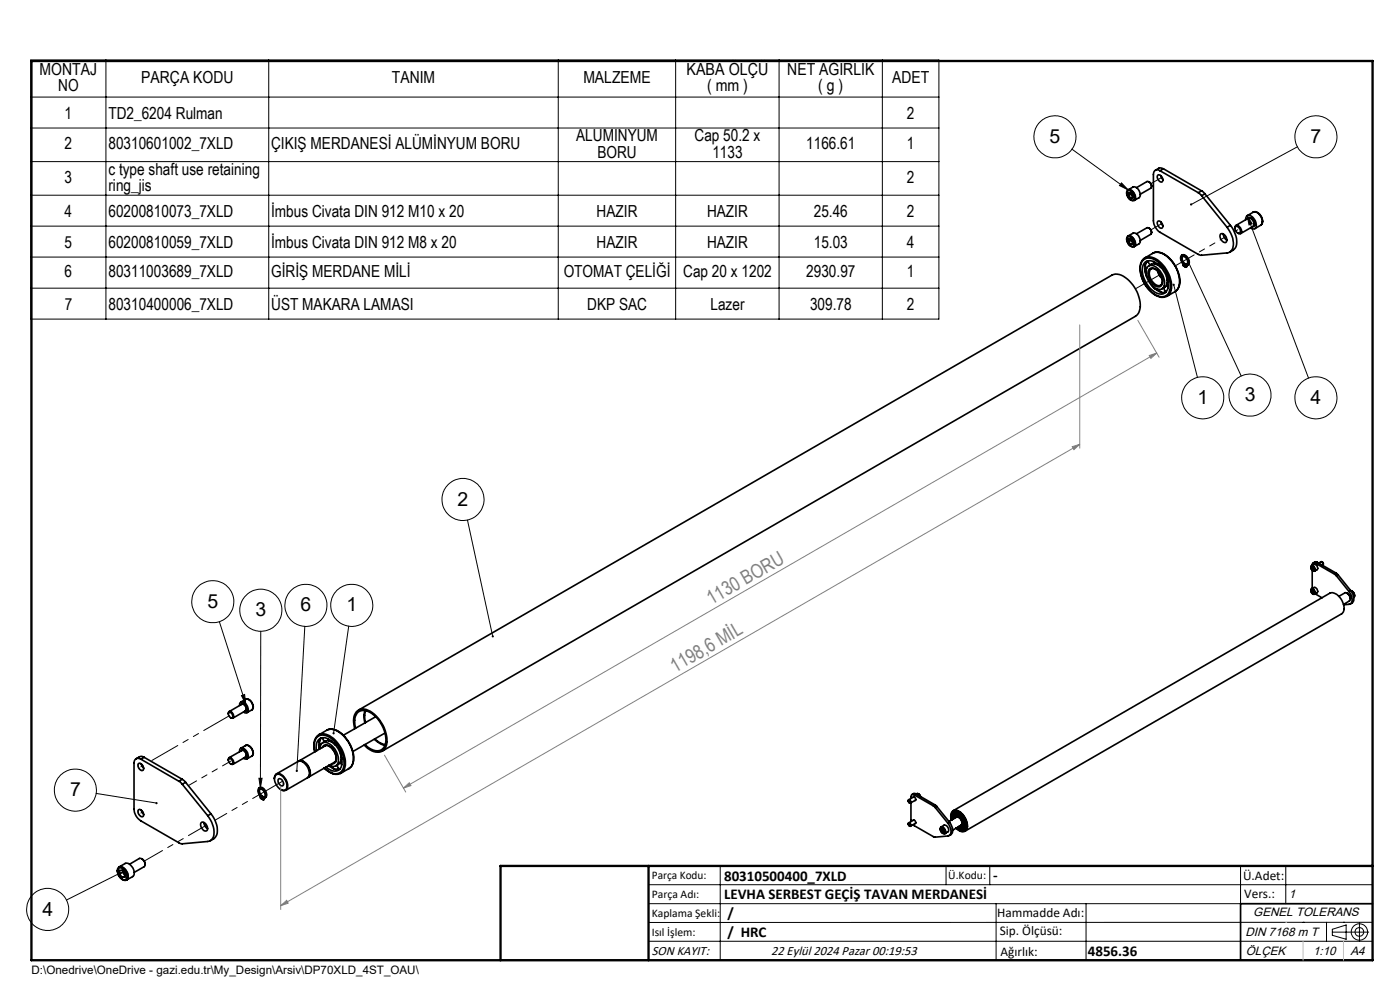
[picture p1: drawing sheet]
<svg xmlns="http://www.w3.org/2000/svg" width="297mm" height="210mm" viewBox="0 0 297 210" stroke-linecap="round" stroke-linejoin="round" font-family="sans-serif">
<g fill="none" stroke="#000" stroke-width=".35">
<path d="M243.7 38.6l.5 .4 .1 .5M244.3 39.5a1.01 1.01 0 0 0-1-1l-2.2 1.3M244.3 39.5l-.2 .4-2.2 1.3M245.7 37.1a.97 .97 0 0 1 .8 1.5 1.05 1.05 0 0 1-.8-1.5zM246.1 36.2a.86 .86 0 0 0-1-.1 .86 .86 0 0 0-.4 .9v9.8a3.2 3.2 0 0 0 1.4 2.5l8.6 4.8 5.6-.5a1.87 1.87 0 0 0 1.3-2.6l-.5-1.4-.8-1.4M246.1 36.2l8.1 4.7M246.2 37.2l.5 .9M246.8 35.8l-.8-.2-.9 .5M246.8 35.8l-.7 .4M246.8 35.8l8.1 4.7M239.2 50.3a1.25 1.25 0 0 1 1.4 1.6 .6 .6 0 0 1-.5 .4 .6 .6 0 0 1-.6-.4l-.5-1zM239.2 40.5a1.26 1.26 0 0 1 1.4 1.6 .69 .69 0 0 1-.7 .4 .69 .69 0 0 1-.5-.6l-.4-.8z"/>
<path d="M239.3 50.1h.1M239.3 50.1l1-.6a1.49 1.49 0 0 1 1.5 2l-1.2 .8M239.3 40.3l1-.6a1.52 1.52 0 0 1 1.4 2.2l-1.1 .6M239.3 50.1a1.52 1.52 0 0 1 1.3 2.2M239.3 40.2a1.52 1.52 0 0 1 1.4 2.3h-.1M239.3 40.2v.1M239.4 50.1a1.44 1.44 0 0 0 .8 2.3l.4-.1M239.4 40.2a1.44 1.44 0 0 0 .8 2.4l.4-.1M239.4 51.3v-.6h.5l.4 .5v.6h-.4M239.4 41.5v-.6h.5l.4 .5v.6h-.4M239.4 51.3l.5 .5M239.4 41.5l.5 .5"/>
<path d="M240 41.1v.1M240 50.9v.1M240 51l-.6 .3M240 51l.2 .2M240 41.2l-.6 .3M240 41.2l.2 .2M240 50.9l.2 .3M240 41.1l.2 .3M240.2 51.2l.1 .1zM240.2 41.4h.1M240.3 51.6l-.4 .2M240.3 41.8l-.4 .2"/>
<path d="M242.5 55.2a2.35 2.35 0 0 1 3.2 .4 6.5 6.5 0 0 1 2.3 6.3 2 2 0 0 1-3.1 .5 6.5 6.5 0 0 1-2.8-6.6zM242.9 54.7a2.8 2.8 0 0 0-.9 3.4 6.6 6.6 0 0 0 4.3 5l.8-.1 .5-.2M242.9 57v.4M242.9 54.7a3 3 0 0 1 3.4 1.1 6.5 6.5 0 0 1 2 6.2l-.7 .8M242.9 54.7l1.7-1a2.96 2.96 0 0 1 3.4 1.1 6.4 6.4 0 0 1 2 6.2l-.7 .9-1.7 .9M242.9 55.6a2.6 2.6 0 0 1 3.4 1.1 5.2 5.2 0 0 1 1.3 4.8 1.63 1.63 0 0 1-2.7 .4 5.5 5.5 0 0 1-2.4-5.7zM243 56.3l.3 .6M243 56.2v.1M243 56.3v1.4M243 57.7l.1 .5M243 58l.3 .7M243.2 57.2l-.2 .5"/>
<path d="M243.5 55.3l-.5 1M243.5 56.5a1.7 1.7 0 0 1 2.3 .6 3.8 3.8 0 0 1 1.1 3.7 1.26 1.26 0 0 1-2.1 .2 3.7 3.7 0 0 1-1.5-4.2zM243.6 55.3v.4l.5 .5M243.6 55.5l-.5 .3M243.7 48.4l.5 .5 .1 .4M243.7 57.2a1.25 1.25 0 0 1 2 .3 2.56 2.56 0 0 1 .6 3.1 1.42 1.42 0 0 1-1.9-.6 2.73 2.73 0 0 1-.7-2.8zM244 57.2a.71 .71 0 0 1 1.1-.1 2.43 2.43 0 0 1 1.1 3.4 1.94 1.94 0 0 1-2.1-1.5l-.3-1zM244.2 56.1h.1M244.3 56.1a1.6 1.6 0 0 1 1.8 .4M244.3 56.1l-.6 .3M244.3 49.3a1.01 1.01 0 0 0-1-1l-2.2 1.3M244.3 49.3l-.1 .4-2.3 1.3"/>
<path d="M244.5 53.8a3 3 0 0 1 3.6 1 6.2 6.2 0 0 1 1.9 6.2l-.8 .9M244.7 55.4l.2 .5 .2 .1M245 55.9l-.1 .1M245.6 47a.83 .83 0 0 1 .8 .2 .83 .83 0 0 1 .3 .8l-.1 .3a.91 .91 0 0 1-1.1-1.1zM245.6 57.5l.3 .9 .6 .7M245.6 56l-.2 .1M245.7 57.6l.8 1.3M246 56.3l.2 .3M246.2 56.6l.3 .3M246.2 56.6l.1 .1M246.2 47l.5 .9M247.5 58.7v.2"/>
<path d="M247.5 58.9l.2 .4M247.6 59.1a1.77 1.77 0 0 1-.5 1.8M247.6 59.4v.1M247.8 59.8l-.2 .2M250.7 54.1a1.39 1.39 0 0 1 1.5 1.9l-.3 .3M250.9 54.4a1.23 1.23 0 0 0 .5 1.5M251.3 56a1.21 1.21 0 0 1-.5-1.5 1.07 1.07 0 0 1 1 1.5h-.5M251.3 56l-.1 .5M251.3 56v.5l.3 .2v-.2M251.3 56.5h-.1M251.4 56.3l.1 .2zM251.4 55.9l-.1 .1"/>
<path d="M251.4 55.9v.1M251.5 56h.3M251.5 56h-.2M251.6 56.5l.1-.1a.77 .77 0 0 0 .4-1.2 1.22 1.22 0 0 0-1.5-1 1.86 1.86 0 0 0 .3 1.7l.1 .5 .2 .1M251.7 56.5v.1M251.7 56.5l-.1 .2M251.8 56.4l-.2 .1M251.8 56.4l-.1 .1M251.8 56.3v.1M254.2 40.9l.7 .6M254.9 40.5l.7 .6M254.9 41.5l5.4 6.7"/>
<path d="M254.9 40.5l-.7 .4M255.6 41.1l-.7 .4M255.6 41.1l5.4 6.7M259 49.6a1.22 1.22 0 0 1 1.1 1.8 1.23 1.23 0 0 1-1.1-1.8zM259.5 49.6a1.56 1.56 0 0 0 .8 1.4M261 47.8a4.8 4.8 0 0 1 1 4.8l-1.1 .9M261 47.8l-.7 .4M262 48.4a.53 .53 0 0 1 .3-.6 .53 .53 0 0 1 .7 .3 .83 .83 0 0 1 0 1.5l-.4-.2M262.1 48a.92 .92 0 0 1 .9 .5 .92 .92 0 0 1-.1 1 .99 .99 0 0 1-.8-1.5zM262.2 47.8l2.6-1.5a1.18 1.18 0 0 1 1.1 1.7l-2.7 1.6M264.3 46.6a.79 .79 0 0 1 .4-.9 .79 .79 0 0 1 1 .3 1.75 1.75 0 0 1 .4 2.5l-.4 .1-.4-.2M264.7 46.4a.73 .73 0 0 1 .7-.2 .73 .73 0 0 1 .5 .6 .73 .73 0 0 1 .3 .7 .73 .73 0 0 1-.5 .6"/>
<path d="M265.9 45a1.75 1.75 0 0 1 2 1.8l-.1 .6-.3 .4M265.9 45h.1M265.9 45a1.91 1.91 0 0 1 1.8 2.5l-.2 .3M265.9 45l-1.3 .7M267.5 47.8l-1.3 .7M244.3 60.5l.6 .6M244.7 60.9l.3 .3M245 61.2l.6 .2M245 61.2l1.3 .8M245.9 61.4l.4 .6M246.2 60.5h.1M246.3 62h.1"/>
<path d="M246.3 62h1M246.9 61l.1 .4 .4 .5M247.1 61l-.6 .3M247.1 60.9v.1M247.3 61.8l-.5 .3M247.5 60.4h.1M247.5 60.2l.3 .7M279.1 119.5a.43 .43 0 0 0-.6-.1 .43 .43 0 0 0-.1 .5M279.1 119.5l4 2.3M279.4 119.3l-.2-.1-.6 .2M279.4 119.3l-.3 .2M279.4 119.3l4.1 2.3"/>
<path d="M279.8 119.4l.5-.3 .3 .2 .1 .4M280.5 119.2l.2 .5M280.7 119.7l-.2 .2M278.1 120.2a.56 .56 0 0 1 .7 .2 .56 .56 0 0 1-.1 .7l-.5-.4zM278.2 125.1a.6 .6 0 0 1 .6 .3 .6 .6 0 0 1-.1 .6l-.3-.1a.66 .66 0 0 1-.2-.8zM278.2 124.9h.1M278.2 124.9l.6-.3a.74 .74 0 0 1 .6 1.2l-.5 .2M278.2 120h.1M278.2 120l.6-.3a.74 .74 0 0 1 .6 1.2l-.5 .2M278.2 124.9a.78 .78 0 0 1 .7 1.1M278.2 120a.78 .78 0 0 1 .7 1.1M278.3 124.9a.7 .7 0 0 0-.1 .8 .7 .7 0 0 0 .7 .3"/>
<path d="M278.3 120a.7 .7 0 0 0-.1 .8 .7 .7 0 0 0 .7 .3M278.3 125.5l.3-.2 .1 .2M278.3 120.6v-.2l.2-.1 .2 .3v.3h-.2M278.3 125.5l.2 .3M278.3 120.6l.2 .3M278.4 121v3.8M278.6 120.4l.1 .2M278.6 120.4v.1M278.6 120.5l-.3 .1M278.7 125.5l-.2-.3-.2 .1v.2M278.7 125.5v.3h-.2M278.7 125.7l-.2 .1"/>
<path d="M278.7 120.8l-.2 .1M279 126l1.5 .8M283.1 121.8l.4 .3M283.5 121.6l.3 .3M283.5 122.1l2.7 3.4M283.5 121.6l-.4 .2M283.8 121.9l-.3 .2M283.8 121.9l2.7 3.4M285.7 125.8l-.3-.1-1.4 .8M285.7 125.8a1.19 1.19 0 0 1 .5 1.7l-1.2 .7M285.7 125.8l.1 .1a1.33 1.33 0 0 1 .7 1.1M286.2 125.5a2.06 2.06 0 0 1 .3 2.6l-1.5 .2"/>
<path d="M286.5 125.3a1.93 1.93 0 0 1 .3 2.6l-.3 .2M286.5 125.3l-.3 .2M286.6 125.3a.96 .96 0 0 1 .6 1.4 .99 .99 0 0 0-.6-1.4zM48.4 151.4a.43 .43 0 0 1 .4-.5 .43 .43 0 0 1 .5 .3 .57 .57 0 0 1 .3 .6 .57 .57 0 0 1-.5 .5l-.2-.1M48.5 151.1a.68 .68 0 0 1 .8 .4 .68 .68 0 0 1-.2 .8 .86 .86 0 0 1-.6-1.2zM48.6 150.9l2.7-1.5a.94 .94 0 0 1 .8 1.4l-2.7 1.5M50.8 159.4a.63 .63 0 0 1 .4-.7 .63 .63 0 0 1 .8 .3 1.21 1.21 0 0 1 .2 2l-.6-.2M50.8 149.6a.63 .63 0 0 1 .4-.7 .63 .63 0 0 1 .8 .3 1.5 1.5 0 0 1 .4 2h-.4l-.4-.1M51.2 159.3a.67 .67 0 0 1 .7-.2 .67 .67 0 0 1 .4 .7l.1 .6-.4 .2M51.2 149.5a.82 .82 0 0 1 .9 0 .82 .82 0 0 1 .3 .9l-.1 .3-.3 .1M52.1 158.1a1.42 1.42 0 0 1 1.4 .7 1.42 1.42 0 0 1-.1 1.6M52.1 148.3a1.45 1.45 0 0 1 1.4 .8 1.45 1.45 0 0 1-.1 1.5"/>
<path d="M52.1 158.1a1.48 1.48 0 0 1 1.3 2.3M52.1 148.3a1.48 1.48 0 0 1 1.3 2.3M52.1 158.1l-1 .6M52.1 148.3l-1 .6M53.4 150.6l-1 .6M66.8 159.4a2.8 2.8 0 0 1 1-3.4 3.6 3.6 0 0 1 3.7 1.9 5.5 5.5 0 0 1 1.1 5.5 1.95 1.95 0 0 1-2.9 .2l-.9-.7M67.2 159.3a1.92 1.92 0 0 1 1.7-2.8 5.4 5.4 0 0 1 3.5 6.3 1.7 1.7 0 0 1-2.8 .3l-.5-.4M67.6 158.1l.1 .5M67.7 155.8a3 3 0 0 0-.9 3.7M67.7 155.8a3.5 3.5 0 0 1 3.8 1.6 6.4 6.4 0 0 1 1.6 5.8l-.8 .8M67.8 157.2l.3 .7M67.8 158.8a1.2 1.2 0 0 1 .7-1.2 1.2 1.2 0 0 1 1.4 .2 3.7 3.7 0 0 1 1.6 4.4l-.7 .4-1-.3"/>
<path d="M68 158l-.3 .5v.4M68.1 156.7l.3-.2 .2 .4 .4 .4M68.2 156.5l-.5 .9v1.3M68.4 158.6a.91 .91 0 0 1 1.5-.3 3.1 3.1 0 0 1 1.3 3.3l-.3 .4h-.5M69 157.3l-.6 .3M69.4 154.9a3.3 3.3 0 0 1 3.8 1.4 6.3 6.3 0 0 1 1.6 5.9l-.4 .5-.5 .4M69.4 154.9l-1.7 .9M69.4 154.9a3.4 3.4 0 0 1 3.8 1.5 6.1 6.1 0 0 1 1.6 5.8l-.8 .8-1.7 1M69.6 156.7l.3 .5M69.8 157.1l-.1 .1M69.9 157.2h.1M69.9 157.2l-.5-.1-.4 .2"/>
<path d="M69.9 157.2l1 .6M70.2 157.3h.2M70.4 157.4l.1 .1M70.8 157.6l.2 .3M71 157.9l.1 .1M71.1 157.9l.1 .2M72.2 159.8l.1 .5M75.2 154.6a3.5 3.5 0 0 1 .7-3.9 2.75 2.75 0 0 1 3.4 .7 7.3 7.3 0 0 1 2.7 6.8 2.03 2.03 0 0 1-3.2 1l-1.5-1.2M75.4 154.5a3 3 0 0 1 .9-3.6 3.5 3.5 0 0 1 3.8 1.5 6.2 6.2 0 0 1 1.5 5.8 2.01 2.01 0 0 1-3.2 .5l-1-.8M76.1 150.6l159.8-92.2a2.86 2.86 0 0 1 3.2 .8 7.2 7.2 0 0 1 2.6 6.7l-.3 .7-.5 .5-159.8 92.2M77.4 150.7l-.2 1 .2 1.6M77.6 150.8l-.2 .9 .1 1.6"/>
<path d="M79.4 156.8l1.4 1 .9 .3M79.5 156.7l1 .8 1.2 .4M79.7 152l-6.9 4M81.7 155.5l-6.8 3.9M29.3 171.9a.75 .75 0 0 1 .8 0 .75 .75 0 0 1 .3 .7 .47 .47 0 0 1-.2 .7 .47 .47 0 0 1-.6-.4l-.3-.4zM29.3 162.1a.84 .84 0 0 1 .9 .1 .84 .84 0 0 1 .3 .8l-.1 .2a.67 .67 0 0 1-.7 .1 .67 .67 0 0 1-.4-.6zM29.9 161a.89 .89 0 0 0-1-.1 .89 .89 0 0 0-.5 .9v9.9a3.1 3.1 0 0 0 1.5 2.4l8.4 4.9 5.8-.5a1.75 1.75 0 0 0 1.3-2.2l-.5-1.9-.8-1.4M29.9 161l8.1 4.7M30 162.1l.4 .8M30 171.9l.4 .8M30.6 160.6l-.3-.1a1.43 1.43 0 0 0-1.4 .5M30.6 160.6l-.7 .4"/>
<path d="M30.6 160.6l8.1 4.7M38 165.7l.7 .7M38.7 165.3l.7 .6M38.7 166.4l5.4 6.6M38.7 165.3l-.7 .4M39.4 165.9l-.7 .5M39.4 165.9l5.4 6.7M42.7 174.5a.9 .9 0 0 1 1.3 .8v.2a.57 .57 0 0 1-.3 .8 .57 .57 0 0 1-.8-.4l-.3-.8zM43.3 174.5l.3 1 .4 .3M44.8 172.6a4.7 4.7 0 0 1 1 4.8l-.5 .5-.7 .4M44.8 172.6l-.7 .4M48.4 161.2a.43 .43 0 0 1 .4-.5 .43 .43 0 0 1 .5 .3 .55 .55 0 0 1 .3 .7 .55 .55 0 0 1-.6 .4l-.1-.1"/>
<path d="M48.5 160.9a.68 .68 0 0 1 .8 .4 .68 .68 0 0 1-.2 .8 .86 .86 0 0 1-.6-1.2zM48.6 160.7l2.7-1.5a.94 .94 0 0 1 .8 1.4l-2.7 1.5M53.4 160.4l-1 .6M55 167.1a1 1 0 0 1 1.4 .7l.2 .8-.1 .4-.3 .2M55.1 167.4a1.11 1.11 0 0 1 1 1.6 1.09 1.09 0 0 1-1-1.6zM55.2 167.4a1.23 1.23 0 0 0 .5 1.5M55.6 169l-.1 .5M55.6 169v.5l.3 .1M55.6 169h.5M55.6 169.5h-.1M55.7 168.9l-.1 .1M55.7 168.9v.1"/>
<path d="M55.9 169.4l.1-.1a.74 .74 0 0 0 .3-1.1 1.23 1.23 0 0 0-1.4-1 1.86 1.86 0 0 0 .3 1.7l.1 .4 .2 .2M55.9 169.4v.2M56.1 169.5l-.2 .1M56.1 169.4h-.2M56.1 169.4v.1M56.1 169.3v.1M58.2 165.2a.9 .9 0 0 1 .5-1.1 .9 .9 0 0 1 1.1 .3 2.63 2.63 0 0 1 1 3.1l-.7 .2-.6-.2M58.5 164.5a1.25 1.25 0 0 1 1.8 .6 1.86 1.86 0 0 1 .2 2.5 2.06 2.06 0 0 1-2.2-1.8l-.1-.6zM58.6 164.2l4.6-2.7a2.18 2.18 0 0 1 2.4 2.1l-.1 1-.3 .4-4.6 2.6M59 165.3a.75 .75 0 0 1 .8 .1 .75 .75 0 0 1 .3 .7 .47 .47 0 0 1-.2 .6 .47 .47 0 0 1-.6-.3l-.3-.5zM63.3 161.5a1.45 1.45 0 0 1 1.9 .7 2.17 2.17 0 0 1 .3 2.6l-.2 .2M63.4 161.4l5.6-3.2a2.17 2.17 0 0 1 2.2 2l.1 1.1-.3 .4"/>
<path d="M63.6 161.4a2.38 2.38 0 0 1 1.9 3.3M68.8 162.9a3.1 3.1 0 0 0 3.5 1.1M69.7 162.4a2.54 2.54 0 0 0 2.3 .8M69.7 162.4h.3M70.5 162.6l.4 .5M71 161.7h.1M71 161.7l-5.6 3.2M71.6 162.2v.1a.76 .76 0 0 0 .5 .9M71.8 163l-.5 .2M72.2 161.6l.3 .6M72.2 161.6l-.3 .5-.7 .3M72.3 160.2l.1 .2"/>
<path d="M72.4 160.4l.1 .3M72.4 160.4l-.2 1.2M72.4 160.6v.1M72.5 161l-.1 .2M192.7 174.8v-.1a.34 .34 0 0 1 .5 .1 .34 .34 0 0 1-.2 .5l-.1-.1M192.7 169.9v-.2a.34 .34 0 0 1 .5 .2 .34 .34 0 0 1-.2 .4h-.1M192.7 169.9h.1M192.7 174.7h.2a.27 .27 0 0 1 .3 .3 .27 .27 0 0 1-.3 .2l-.2-.2zM192.7 169.7l.2 .1a.27 .27 0 0 1 .3 .2 .27 .27 0 0 1-.3 .3l-.2-.2zM193.3 170.3v3.9M193.7 174a.41 .41 0 0 1 .5 .2 .41 .41 0 0 1-.1 .5M193.7 169.1a.41 .41 0 0 1 .5 .2 .41 .41 0 0 1-.1 .5"/>
<path d="M193.9 173.9l-1.1 .6M193.9 169l-1.1 .6M194 168.6a.42 .42 0 0 0-.5 0 .42 .42 0 0 0-.2 .4v.4M194 168.6l4 2.3M194.2 174.6l-1.1 .7M194.2 169.7l-1.1 .6M194.3 168.4l-.4-.1-.4 .2M194.3 168.4l-.3 .2M194.3 168.4l4.1 2.3M194.5 168.4v-.1a.71 .71 0 0 1 .8 .7M194.5 168.4a.63 .63 0 0 1 .8 .5M194.5 168.4h-.1"/>
<path d="M198 170.9l.4 .4M198.4 170.7l.3 .4M198.4 171.3l2.7 3.3M198.4 170.7l-.4 .2M198.7 171.1l-.3 .2M198.7 171.1l2.7 3.3M199.5 175.6a.69 .69 0 0 1 .8 .4 .69 .69 0 0 1-.1 .8 .98 .98 0 0 1-.7-1.2zM199.6 175.4a.89 .89 0 0 0 0 1 .89 .89 0 0 0 .8 .4M199.6 175.4l.7-.4a.93 .93 0 0 1 .8 1.5l-.7 .3M199.6 175.4a.9 .9 0 0 1 .8 1.4M199.7 176.2v-.4h.3l.3 .3v.4h-.3M199.7 176.2l.3 .3"/>
<path d="M200.1 176l.1 .2M200.1 176l-.4 .2M200.2 176.2h.1M200.3 176.4l-.3 .1M200.4 176.8h.1M201.1 174.6l.1 .2a1.68 1.68 0 0 1 0 2.5l-2.9 .3-4.6-2.7M201.3 174.3l1.6-1a1.13 1.13 0 0 1 1 1.8l-1.8 1M201.4 174.4l.2 .2a1.84 1.84 0 0 1 .1 2.5l-.3 .1M201.4 174.4l-.3 .2M201.8 173.9a1.42 1.42 0 0 1 .8-2 3.3 3.3 0 0 1 2.5 4 1.21 1.21 0 0 1-2.1-.1l-.2-.1M201.9 173.9a1.28 1.28 0 0 1 .9-1.9 3.2 3.2 0 0 1 2.1 3.9 1.32 1.32 0 0 1-2-.3M202 173.9a1.15 1.15 0 0 1 1-1.8 3 3 0 0 1 1.9 3.7 1.24 1.24 0 0 1-1.9-.2 1.64 1.64 0 0 0 1.6 .6"/>
<path d="M202.1 173.8a.96 .96 0 0 1 .4-1.3 .96 .96 0 0 1 1.3 .2l.1 .2a2.3 2.3 0 0 1 .6 2.9 1.1 1.1 0 0 1-1.4-.3M202.2 172l79.9-46.2a2.5 2.5 0 0 1 2.8 2.1 1.86 1.86 0 0 1-.3 2.3l-79.9 46.1M202.4 172.1a1.47 1.47 0 0 0-.5 1.8M202.4 173.5v.1M202.4 173.2v.2M202.4 172.7l.2 .4M202.4 172.7v.8M202.4 173.6h.1M202.5 173.6a.72 .72 0 0 1 .5-.7 .72 .72 0 0 1 .8 .4l.3 .3a1.19 1.19 0 0 1 0 1.8l-.6-.1M202.5 172.7h-.1M202.6 173.1l-.2 .4M202.6 172.5l.2-.1 .3 .4"/>
<path d="M202.6 172.4l-.1 .3M202.7 173.4a.73 .73 0 0 1 .8-.2 .73 .73 0 0 1 .5 .6 .77 .77 0 0 1-.2 1.3h-.1M202.9 173.3a1.1 1.1 0 0 1 1.1 .6 1.1 1.1 0 0 1-.1 1.1M203 173.3a1.15 1.15 0 0 1 1 1.7M203.1 173.3a1.2 1.2 0 0 1 .9 1.6M203.1 172.7h.1M203.1 172.7h.4M203.1 172.7l-.3 .2M203.3 172.5l.2 .2M203.4 175.3l.6 .4M203.4 175.3l.2 .1M203.4 172.7h.1"/>
<path d="M203.5 172.7h.1M203.5 172.7l.5 .3M203.7 172.8h.1M203.7 172.8l.1 .1M203.8 175.4l.2 .3M204 173l.1 .1M204 175.7h.6M204 175h.1M204.1 173.1l.1 .1M204.1 173.1h.1M204.4 175.3l.2 .4M204.5 175.6l-.3 .1"/>
<path d="M204.6 174.1l.1 .2M204.7 174.9l.1 .4M204.7 174.9l-.5 .5M204.7 174.3l.1 .1M204.7 174.2v.1M204.7 174.3v.6M204.8 174.7l-.1 .1M25.1 184.1l1.5-.9a1.81 1.81 0 0 1 1.9 1.9l-.1 .5-.2 .3-1.3 .7a1.76 1.76 0 0 1-2-1.9zM25.2 184.2a1.27 1.27 0 0 1 1.6 1.2 .73 .73 0 0 1 .1 .9 .73 .73 0 0 1-1 .2 1.79 1.79 0 0 1-.7-2.3zM25.3 183.9a1.94 1.94 0 0 1 1.9 2.4l-.3 .3M25.4 185.4v-.8h.5l.6 .7v.7l-.6 .1M25.4 185.4l.5 .7"/>
<path d="M26.1 184.8v.2M26.1 185l-.7 .4M26.1 184.8l.4 .7-.4-.5M26.5 185.8l-.6 .3M27.5 183.3l2.1-1.2a1.15 1.15 0 0 1 1 1.8l-2.1 1.2M30.1 182.2a1.22 1.22 0 0 1 .7 1.2M291.2 191.7h-28v12M106.2 203.7h185"/>
<circle cx="251.2" cy="56.2" r=".1"/>
<circle cx="55.4" cy="169.2" r=".09"/>
<circle cx="55.8" cy="169.3" r=".1"/>
</g>
<g fill="none" stroke="#000" stroke-width=".21" stroke-dasharray="6.3 1.3 1.3 1.3 1.3 1.3">
<path d="M244.2 39l2.3-1.4M246.2 37.2l.5 .8M239.3 50a1.49 1.49 0 0 1 1.3 2.3M239.3 40.2a1.49 1.49 0 0 1 1.3 2.3M240 51.2l.2-.1M240 41.4l.2-.1M244.2 48.8l2.3-1.4M246.2 47l.5 .8M249.4 56.4l2.4-1.4M261.9 49.2l.7-.5M267.5 47.8l.3-.8M267.8 47a2.1 2.1 0 0 0-1.7-2.1l-.2 .1"/>
<path d="M240.9 61.3l5.3-3.1M52.1 150.8l.2-.4M52.3 150.4a.95 .95 0 0 0-1-1M30.3 172.2l-.4 .3M30.3 162.4l-.4 .3M30.5 172.8a.99 .99 0 0 0-1.1-1.1 .94 .94 0 0 0 .1 1 .94 .94 0 0 0 .9 .4l.1-.3M30.5 163a.99 .99 0 0 0-1.1-1.1 .94 .94 0 0 0 .1 1 .94 .94 0 0 0 .9 .4l.1-.3M52.1 160.6l.2-.4M52.3 160.2a.95 .95 0 0 0-1-1M56.4 167.8l3.6-2.1M25.3 183.9a1.91 1.91 0 0 1 1.9 2.4l-.4 .4M26.1 185.3l.3-.2"/>
</g>
<path d="M48.9 161.5l-8.9 5.1" fill="none" stroke="#000" stroke-width=".21" stroke-dasharray="6.3 1.3 1.3 1.3 1.3 1.3" stroke-dashoffset="4.4"/>
<path d="M48.9 151.7l-16.9 9.7" fill="none" stroke="#000" stroke-width=".21" stroke-dasharray="6.3 1.3 1.3 1.3 1.3 1.3" stroke-dashoffset="-.2"/>
<path d="M30.6 182.7l13.2-7.7" fill="none" stroke="#000" stroke-width=".21" stroke-dasharray="6.3 1.3 1.3 1.3 1.3 1.3" stroke-dashoffset="1.9"/>
<path d="M45.6 174l10.5-6" fill="none" stroke="#000" stroke-width=".21" stroke-dasharray="6.3 1.3 1.3 1.3 1.3 1.3" stroke-dashoffset="3.5"/>
<path d="M252.1 54.8l8-4.6" fill="none" stroke="#000" stroke-width=".21" stroke-dasharray="6.3 1.3 1.3 1.3 1.3 1.3" stroke-dashoffset="4.9"/>
<g fill="none" stroke="#000" stroke-width=".21">
<path d="M6.5 12.7h192.7v55h-192.7zM22.5 12.7v55M57 12.7v55M118.4 12.7v55M143.3 12.7v55M165.3 12.7v55M187.2 12.7v55M6.5 20.6h192.7M6.5 27.2h192.7M6.5 34.3h192.7M227.4 31.6l11.9 8.7M237.9 38.8l1.4 1.5-1.8-.9z"/>
<path d="M275.2 31.1l-22.5 12.3M6.5 41.4h192.7M6.5 48h192.7M6.5 54.5h192.7M252.2 55.7l11.1 24.1M264.6 45.7l13 34.5M264.6 45.7l1 1.8-.6 .2zM6.5 61.1h192.7M249 60.4l5 19.7M99.2 110.3l5.3 24.7M46.5 131.9l5.6 17.4M55.3 133.9l-.1 33.2"/>
<path d="M64.7 132.8l-1.7 30.7M74 132.8l-3.2 22.7M51.2 147.6l.7-.3 .2 2zM20.4 168.3l12.8 2M54.9 165.1h.7l-.4 2zM26.4 184.7l-12.3 6.2M137.6 187.7h153.6M137.6 191.7h153.6M137.6 199.7h153.6M152.8 183.7v20M200.7 183.7v4M210 183.7v4"/>
<path d="M211.3 191.7v12M230.4 191.7v12M263.2 183.7v20M272.8 183.7v8M276.4 195.6h.1M281.4 195.6v4.1M282.6 197.7h7.8M282.6 197.1l3-.9v3l-3-.8zM285 195.6h.1M288.4 195.8v3.8M291.2 195.6l-153.6 .1"/>
<circle cx="223.8" cy="29" r="4.5"/>
<circle cx="279.2" cy="29" r="4.5"/>
<circle cx="255.1" cy="84.4" r="4.5"/>
<circle cx="265.2" cy="83.8" r="4.5"/>
<circle cx="279.2" cy="84.4" r="4.5"/>
<circle cx="98.2" cy="105.9" r="4.5"/>
<circle cx="45.1" cy="127.6" r="4.5"/>
<circle cx="55.3" cy="129.4" r="4.5"/>
<circle cx="64.9" cy="128.4" r="4.5"/>
<circle cx="74.6" cy="128.4" r="4.5"/>
<circle cx="16" cy="167.6" r="4.5"/>
<circle cx="10.1" cy="192.9" r="4.5"/>
<circle cx="288.4" cy="197.7" r="1.74"/>
<circle cx="288.4" cy="197.7" r=".93"/>
</g>
<path d="M229.1 68.9v26.2M241.4 67.9l4.5 7.9M243.8 75.4l1.6-.5-1.2 1.1zM245.4 74.9l-159.8 92.3M227.5 94.7l1.6-.4-1.3 1.1zM229.1 94.3l-169.6 97.8M59.5 166.7v26.2M81.6 160.2l4.5 7.8M85.6 167.2l1.2-1.2 .4 .6zM59.5 192.1l1.3-1.1 .3 .6z" fill="none" stroke="#808080" stroke-width=".21"/>
<path d="M6.7 12.9h284.5v190.8h-284.5zM137.6 183.7v20M291.2 183.7h-185v20" fill="none" stroke="#000" stroke-width=".5"/>
<path d="M272.8 195.6h.1M276.4 199.7v4M285 199.7v4" fill="none" stroke="#c0c0c0" stroke-width=".21"/>
<path d="M51.2 147.6l.7-.3 .2 2zM33.1 170.2l-.1 .1a.24 .24 0 0 0 .2 .3 .24 .24 0 0 0 .2-.2l-.2-.1 .2 .1-.1-.3zM26.2 184.6a.22 .22 0 0 0 .2 .4 .22 .22 0 0 0 .2-.4l-.2 .1 .2-.1zM54.9 165.1h.7l-.4 2zM70.6 155.4v.3l.1 .1 .1-.3-.1 .3a.23 .23 0 0 0 .3-.3 .23 .23 0 0 0-.4-.1zM62.8 163.4l.1 .4 .1-.3-.1 .3 .3-.2a.24 .24 0 0 0-.1-.3 .24 .24 0 0 0-.3 .1zM104.4 134.9v.3h.2l-.1-.2 .1 .2 .1-.1a.23 .23 0 0 0 0-.3 .23 .23 0 0 0-.3 .1zM248.8 60.2a.22 .22 0 0 0 .1 .4 .22 .22 0 0 0 .3-.2 .22 .22 0 0 0-.3-.2l.1 .2zM252 55.6a.24 .24 0 0 0 0 .4 .24 .24 0 0 0 .4-.2 .24 .24 0 0 0-.3-.3l.1 .2zM264.6 45.7l1 1.8-.6 .2zM252.6 43.2l-.1 .3 .2-.1-.2 .1a.23 .23 0 0 0 .3 .1 .23 .23 0 0 0 .1-.4 .23 .23 0 0 0-.3 0zM237.9 38.8l1.4 1.5-1.8-.9z" fill="#000"/>
<g fill="#808080">
<path d="M85.6 167.2l1.2-1.2 .4 .6zM243.8 75.4l1.6-.5-1.2 1.1z"/>
<path d="M227.5 94.7l1.6-.4-1.3 1.1zM59.5 192.1l1.3-1.1 .3 .6z"/>
</g>
<g font-size="4.1">
<text x="222.7" y="30.3">5</text>
<text x="278" y="30.3">7</text>
<text x="254" y="85.7">1</text>
<text x="264.1" y="85.1">3</text>
<text x="278" y="85.7">4</text>
<text x="97.1" y="107.2">2</text>
<text x="44" y="128.9">5</text>
<text x="54.2" y="130.7">3</text>
<text x="63.8" y="129.7">6</text>
<text x="73.5" y="129.7">1</text>
<text x="14.9" y="168.9">7</text>
<text x="9" y="194.2">4</text>
</g>
<g font-size="4.1" fill="#808080">
<text x="150.9" y="128.4" transform="rotate(-30 150.9 128.4)">1130 BORU</text>
<text x="143.2" y="142.7" transform="rotate(-30 143.2 142.7)">1198,6 MİL</text>
</g>
<g font-size="3.5">
<text x="8.4" y="15.9">MONTAJ</text>
<text x="30" y="17.6">PARÇA KODU</text>
<text x="83.2" y="17.6">TANIM</text>
<text x="123.8" y="17.6">MALZEME</text>
<text x="145.7" y="15.9">KABA ÖLÇÜ</text>
<text x="167" y="15.9">NET AĞIRLIK</text>
<text x="189.3" y="17.6">ADET</text>
<text x="12.3" y="19.4">NO</text>
<text x="150" y="19.4">( mm )</text>
<text x="173.6" y="19.4">( g )</text>
<text x="13.7" y="25.2">1</text>
<text x="23" y="25.2">TD2_6204 Rulman</text>
<text x="122.2" y="29.9">ALUMINYUM</text>
<text x="147.3" y="29.9">Cap 50.2 x</text>
<text x="192.4" y="25.2">2</text>
<text x="13.7" y="31.7">2</text>
<text x="23" y="31.7">80310601002_7XLD</text>
<text x="57.5" y="31.7">ÇIKIŞ MERDANESİ ALÜMİNYUM BORU</text>
<text x="126.7" y="33.4">BORU</text>
<text x="151.1" y="33.4">1133</text>
<text x="171" y="31.7">1166.61</text>
<text x="192.4" y="31.7">1</text>
<text x="13.7" y="38.8">3</text>
<text x="23" y="37">c type shaft use retaining</text>
<text x="23" y="40.6">ring_jis</text>
<text x="192.4" y="38.8">2</text>
<text x="13.7" y="46">4</text>
<text x="23" y="46">60200810073_7XLD</text>
<text x="57.5" y="46">İmbus Civata DIN 912 M10 x 20</text>
<text x="126.6" y="46">HAZIR</text>
<text x="150" y="46">HAZIR</text>
<text x="172.6" y="46">25.46</text>
<text x="192.4" y="46">2</text>
<text x="13.7" y="52.5">5</text>
<text x="23" y="52.5">60200810059_7XLD</text>
<text x="57.5" y="52.5">İmbus Civata DIN 912 M8 x 20</text>
<text x="126.6" y="52.5">HAZIR</text>
<text x="150" y="52.5">HAZIR</text>
<text x="172.6" y="52.5">15.03</text>
<text x="192.4" y="52.5">4</text>
<text x="13.7" y="58.8">6</text>
<text x="23" y="58.8">80311003689_7XLD</text>
<text x="57.5" y="58.8">GİRİŞ MERDANE MİLİ</text>
<text x="119.6" y="58.8">OTOMAT ÇELİĞİ</text>
<text x="144.9" y="58.8">Cap 20 x 1202</text>
<text x="171" y="58.8">2930.97</text>
<text x="192.4" y="58.8">1</text>
<text x="13.7" y="65.7">7</text>
<text x="23" y="65.7">80310400006_7XLD</text>
<text x="57.5" y="65.7">ÜST MAKARA LAMASI</text>
<text x="124.6" y="65.7">DKP SAC</text>
<text x="150.7" y="65.7">Lazer</text>
<text x="171.8" y="65.7">309.78</text>
<text x="192.4" y="65.7">2</text>
</g>
<g font-size="3.2">
<text x="153.6" y="186.8">80310500400_7XLD</text>
<text x="153.6" y="190.8">LEVHA SERBEST GEÇİŞ TAVAN MERDANESİ</text>
<text x="210.7" y="186.6">-</text>
<text x="154.3" y="194.8">/</text>
<text x="154.3" y="198.8">/ HRC</text>
<text x="230.8" y="202.8">4856.36</text>
</g>
<g font-size="2.8">
<text x="263.7" y="186.7">Ü.Adet:</text>
<text x="263.9" y="190.5">Vers.:</text>
<text x="211.5" y="194.5">Hammadde Adı:</text>
<text x="138.3" y="202.6">SON KAYIT:</text>
<text x="163.6" y="202.6">22 Eylül 2024 Pazar 00:19:53</text>
<text x="212.1" y="198.4">Sip. Ölçüsü:</text>
<text x="212.2" y="202.7">Ağırlık:</text>
</g>
<g font-size="2.6">
<text x="273.4" y="190.4">1</text>
<text x="265.9" y="194.4">GENEL TOLERANS</text>
<text x="264.2" y="198.5">DIN 7168 m T</text>
<text x="264.3" y="202.6">ÖLÇEK</text>
<text x="278.5" y="202.6">1:10</text>
<text x="286.5" y="202.6">A4</text>
</g>
<g font-size="2.5">
<text x="138.3" y="186.4">Parça Kodu:</text>
<text x="138.3" y="190.5">Parça Adı:</text>
<text x="201.2" y="186.5">Ü.Kodu:</text>
<text x="138.3" y="194.5">Kaplama Şekli:</text>
<text x="138.3" y="198.6">Isıl İşlem:</text>
<text x="6.7" y="206.7">D:\Onedrive\OneDrive - gazi.edu.tr\My_Design\Arsiv\DP70XLD_4ST_OAU\</text>
</g>
</svg>
